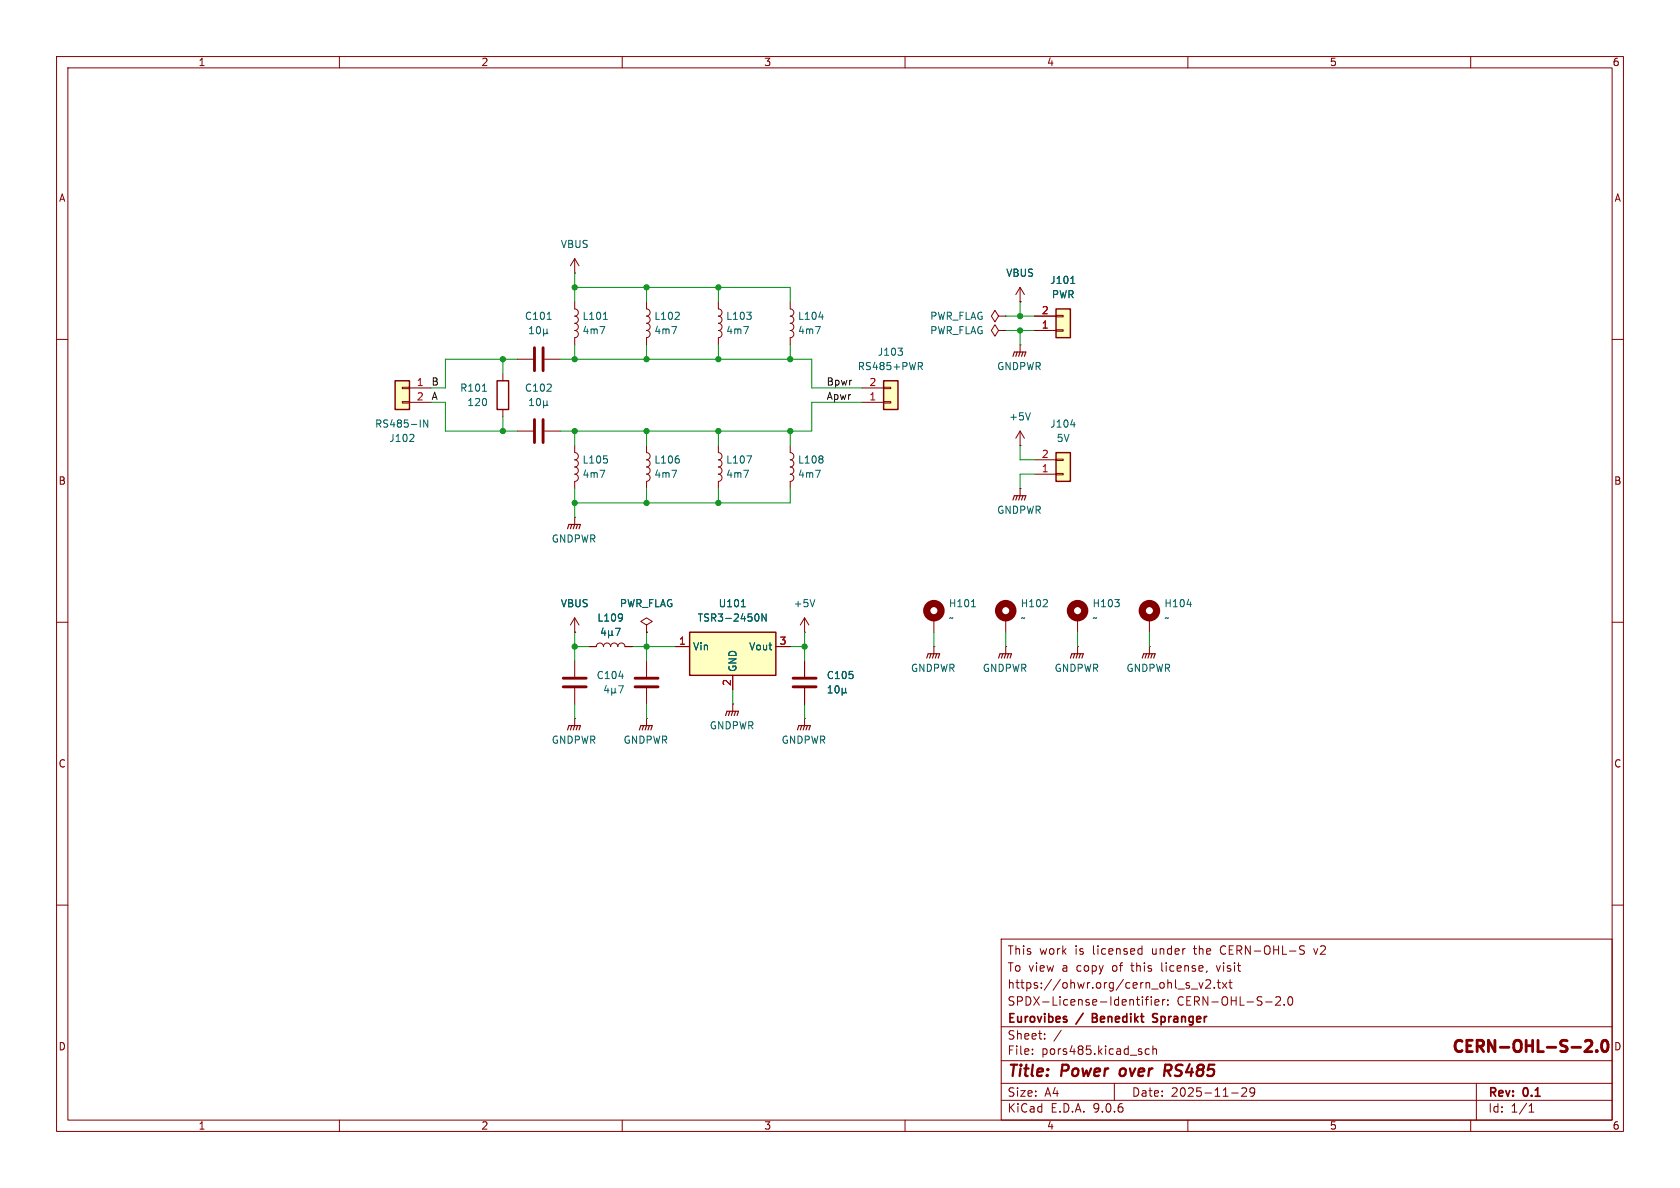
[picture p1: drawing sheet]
<svg xmlns="http://www.w3.org/2000/svg" width="297mm" height="210mm" viewBox="0 0 297 210" stroke-linecap="round" stroke-linejoin="round" font-family="sans-serif">
<g fill="none" stroke="#840000" stroke-width=".18">
<path d="M10 10h277v190h-277zM12 12h273v186h-273zM60 10v2M110 10v2M160 10v2M210 10v2M260 10v2M10 60h2M285 60h2M10 110h2M285 110h2M10 160h2"/>
<path d="M177 166h108v32h-108zM200.9 176.7h.6M201.3 177.7h.2M201.5 167.7l.4 .1M201.9 167.2v1.5M201.9 168.6l-.4 .1M202 176.2v.1M202 176.7v1M202.5 176.7h.5M203 176.2l-.3 .2v1.3M203.5 176.2v.1M203.5 176.7v1"/>
<path d="M204.2 177.2l.7-.1-.1-.3-.4-.1-.2 .2v.7h.6M205.5 176.7v1M206 176.7l-.3 .1-.2 .2M206.5 177.6v.1M206.5 176.8v.1M209.9 174.2l.3 .1 .1 .2-.2 .2h-.3M209.9 173.7l.3 .1M210.6 174.8h1.1M212 173.7l.3 1 .4-1M213.2 173.3l.5-.1 .3 .1v.3l-.9 1.1h.9M214.7 174.6v.1M215 170.7l.4 1"/>
<path d="M215.2 173.7h.5M215.4 173.2v1.3l.3 .2M216.1 173.7l.8 1M216.9 173.7l-.8 1M217.2 173.7h.6M217.5 173.2v1.3l.3 .2M225.5 176.3l.6-.1 .2 .1 .1 .3-.9 1.1h.9M227 177.6v.1M227.8 176.3l.2-.1a.81 .81 0 0 1 .6 .6 .81 .81 0 0 1-.3 .8l-.1 .1a.81 .81 0 0 1-.4-1.4zM229.9 167.8l.6 .3 .1 .3-.3 .3-.6-.1M229.9 167.3h.7M232.2 167.7l.4 1"/>
<path d="M285 160h2M60 198v2M110 198v2M160 198v2M177 194.5h108M177 191.5h108M177 187.5h108M177 181.5h108M182.5 186.3v.1M182.5 185.5v.1M184.7 183.6v.1M184.7 182.8v.1"/>
<path d="M187.6 182.1l-1.3 2M197 191.5v3M203.2 185.5l-.5-.1-.2 .3v.4l.1 .2h.6M203.8 185.5l.2-.1 .4 .1 .1 .9M203.8 184.9v1.5M210 198v2M217.7 193.2h1.2M219.5 192.4l.6-.1 .2 .1 .1 .3-.9 1.1h.9M221.8 192.9l-.3 .3h-.3l-.2-.3 .1-.5 .4-.1 .2 .1a.99 .99 0 0 1-.3 1.4h-.3M260 198v2M261 191.5v6.5M270.3 196.6h.9"/>
<path d="M270.3 195.5l.4-.4v1.5"/>
</g>
<path d="M198.1 189.1l-.2 .7 .4 .4M206.4 189.3l.5 .9M206.8 188.2h-.8l-.2 2M206.9 189.2l-1 .1" fill="none" stroke="#840000" stroke-width=".4"/>
<path d="M193.1 179.9h.5M193.6 179.2h-.5v1.5h.6M204.6 179.3l-.5-.1-.3 .3 .1 .3 .6 .2M203.8 180.6h.7" fill="none" stroke="#840000" stroke-width=".3"/>
<path d="M280.6 183.9h.4a.54 .54 0 0 1 .3 .9l-1.1 1.1h1.2M282.3 185.7l.1 .1-.1 .1M282.3 185.7l-.1 .1 .1 .1M282.3 185.7v.2M283.4 184a.47 .47 0 0 1 .8 .3 1.03 1.03 0 0 1-.6 1.6 1.33 1.33 0 0 1-.2-1.9z" fill="none" stroke="#840000" stroke-width=".5"/>
<path d="M186.7 54.6h2.5v5.1h-2.5z" fill="#ffffc2"/>
<path d="M186.7 54.6h2.5v5.1h-2.5z" fill="none" stroke="#840000" stroke-width=".25"/>
<g fill="none" stroke="#840000" stroke-width=".18">
<path d="M139.7 53.3v1.3a.64 .64 0 0 1 .6 .6 .64 .64 0 0 1-.6 .7M139.7 55.9a.64 .64 0 0 1 .6 .6 .64 .64 0 0 1-.6 .7 .64 .64 0 0 1 .6 .6 .64 .64 0 0 1-.6 .6 .64 .64 0 0 1 .6 .7 .64 .64 0 0 1-.6 .6v1.3M176.5 58.4l-.6-1-.6 1 .6 1 .6-1h1.3M177.8 58.4h.1M182.9 58.4h3.8M182.9 55.9h3.8M186.7 58.3h1.3v.2h-1.3zM186.7 55.8h1.3v.2h-1.3zM114.3 78.7v1.3a.63 .63 0 0 1 .6 .6 .63 .63 0 0 1-.6 .7 .64 .64 0 0 1 .6 .6 .64 .64 0 0 1-.6 .6 .64 .64 0 0 1 .6 .7 .64 .64 0 0 1-.6 .6M139.7 78.7v1.3a.64 .64 0 0 1 .6 .6 .64 .64 0 0 1-.6 .7 .64 .64 0 0 1 .6 .6 .64 .64 0 0 1-.6 .7 .64 .64 0 0 1 .6 .6 .64 .64 0 0 1-.6 .6 .64 .64 0 0 1 .6 .7 .64 .64 0 0 1-.6 .6v1.3M101.6 91.4h.1M101.6 91.4v1.3"/>
<path d="M114.3 83.8a.63 .63 0 0 1 .6 .7 .63 .63 0 0 1-.6 .6v1.3M101.6 111.8h.1M101.6 109.2v2.6M101.6 109.2l-.8 1.3M101.6 109.2l.8 1.3M142.2 111.8h.1M142.2 109.2v2.6M142.2 116.8v2.8M142.2 109.2l-.7 1.3M142.2 109.2l.8 1.3M177.8 114.3h.1M177.8 109.2v2.6"/>
<path d="M177.8 114.3v1.3M190.5 114.3h.1M190.5 109.2v2.6M190.5 114.3v1.3M203.2 114.3h.1M203.2 109.2v2.6M203.2 114.3v1.3M142.2 127h.1M142.2 121.7v2.8M142.2 127v1.3"/>
</g>
<g fill="none" stroke="#006464" stroke-width=".18">
<path d="M144.2 57.7h.8l-.5 1.3M144.8 56h.8M189.3 50.1h.7M118.8 83.1h.8l-.5 1.3M120 81.2v.5M144.2 83.1h.8l-.5 1.3M145.4 80.7v.3M145.4 81.3v.4M144.1 106l-.5 1.3M184.4 107.3h.8M185.1 106.1v.4M197.1 106h.8l-.5 .5"/>
<path d="M197.8 106.6v.5M209.8 106.8h.8M146.4 122.5h.7M146.4 121.6l.4-.4v1.3M147.7 121.4l.2-.2a.68 .68 0 0 1 .5 .7 .68 .68 0 0 1-.5 .6l-.2-.1-.1-.4zM148.9 122.3l.2 .2h.2l.2-.2M148.9 121.7v1.2M149.5 122.3l.2 .2M149.5 121.7v.6"/>
</g>
<g fill="none" stroke="#840000" stroke-width=".2">
<path d="M100.3 93.5l.3-.8h2l-.2 .8M101.1 92.7l-.3 .8M101.6 92.7l-.3 .8M102.1 92.7l-.2 .8M176.5 116.3l.3-.7h2l-.2 .7M177.3 115.6l-.3 .7M177.8 115.6l-.3 .7M178.3 115.6l-.2 .7M189.2 116.3l.3-.7h2l-.2 .7M190 115.6l-.3 .7M190.5 115.6l-.3 .7M191 115.6l-.2 .7"/>
<path d="M201.9 116.3l.3-.7h2l-.2 .7M202.7 115.6l-.3 .7M203.2 115.6l-.3 .7M203.7 115.6l-.2 .7M141 129l.2-.7h2.1l-.3 .7M141.7 128.3l-.2 .7M142.2 128.3l-.2 .7M142.7 128.3l-.2 .7"/>
</g>
<path d="M140.2 119.9h4.1M140.2 121.4h4.1" fill="none" stroke="#840000" stroke-width=".51"/>
<g fill="none" stroke="#840000" stroke-width="1.3">
<circle cx="177.8" cy="107.9" r="1.27"/>
<circle cx="190.5" cy="107.9" r="1.27"/>
<circle cx="203.2" cy="107.9" r="1.27"/>
</g>
<path d="M156.2 67.3h2.5v5.1h-2.5z" fill="#ffffc2"/>
<path d="M156.2 67.3h2.5v5.1h-2.5z" fill="none" stroke="#840000" stroke-width=".25"/>
<g fill="none" stroke="#840000" stroke-width=".18">
<path d="M101.6 48.3h.1M101.6 45.7v2.6M101.6 45.7l-.8 1.3M101.6 45.7l.8 1.3M176.5 55.9l-.6-1-.6 1 .6 1 .6-1h1.3M177.8 55.9h.1M180.3 53.3h.1M180.3 50.8v2.5M180.3 50.8l-.7 1.3M180.3 50.8l.8 1.3M152.4 71.1h3.8M152.4 68.6h3.8"/>
<path d="M156.2 71h1.3v.2h-1.3zM156.2 68.5h1.3v.2h-1.3zM180.3 61h.1M180.3 78.7h.1M180.3 61v1.2M180.3 76.2v2.5M180.3 76.2l-.7 1.3M180.3 76.2l.8 1.3M101.6 116.8v2.8M114.3 116.8v2.8M101.6 127h.1M101.6 121.7v2.8"/>
<path d="M101.6 127v1.3M114.3 127h.1M114.3 121.7v2.8M114.3 127v1.3"/>
</g>
<g fill="none" stroke="#006464" stroke-width=".18">
<path d="M158.7 61.5h.8l-.4 .5M159.4 62.1l.1 .2-.1 .4M162.3 64.1h.5l.3 .2-.1 .4h-.7M162.7 64.7l.4 .6M182.2 73l-.5 1.2M109.4 119.5h.8M107.2 121.2l-.3 .9h.8M107.5 121.7v.8M108.1 121.7v1.2M108.1 122.3l.2 .2h.3l.1-.2M108.7 122.3l.2 .2M108.7 121.7v.6"/>
<path d="M109.4 121.2h.8l-.5 1.3"/>
</g>
<path d="M99.6 119.9h4M112.3 119.9h4M99.6 121.4h4M112.3 121.4h4" fill="none" stroke="#840000" stroke-width=".51"/>
<path d="M179.1 63l.2-.8h2.1l-.3 .8M179.8 62.2l-.2 .8M180.3 62.2l-.2 .8M180.8 62.2l-.2 .8M100.3 129l.3-.7h2l-.2 .7M101.1 128.3l-.3 .7M101.6 128.3l-.3 .7M102.1 128.3l-.2 .7M113 129l.3-.7h2l-.2 .7M113.8 128.3l-.3 .7M114.3 128.3l-.3 .7M114.8 128.3l-.2 .7" fill="none" stroke="#840000" stroke-width=".2"/>
<path d="M121.9 111.8h15.3v7.6h-15.3z" fill="#ffffc2"/>
<path d="M87.9 67.3h2v5.1h-2zM121.9 111.8h15.3v7.6h-15.3z" fill="none" stroke="#840000" stroke-width=".25"/>
<path d="M114.3 53.3v1.3a.63 .63 0 0 1 .6 .6 .63 .63 0 0 1-.6 .7 .64 .64 0 0 1 .6 .6 .64 .64 0 0 1-.6 .6 .64 .64 0 0 1 .6 .7 .64 .64 0 0 1-.6 .6 .64 .64 0 0 1 .6 .6 .64 .64 0 0 1-.6 .7M114.3 59.7v1.3M88.9 66v1.3M88.9 72.4v1.3M104.1 114.3h1.3a.64 .64 0 0 1 .6-.6 .64 .64 0 0 1 .7 .6 .64 .64 0 0 1 .6-.6 .64 .64 0 0 1 .6 .6 .64 .64 0 0 1 .7-.6 .64 .64 0 0 1 .6 .6 .64 .64 0 0 1 .7-.6 .64 .64 0 0 1 .6 .6h1.3M114.3 110.5l1-.6-1-.7-1 .7 1 .6v1.3M114.3 111.8h.1M119.4 114.3h2.5M129.5 119.4v2.5M137.2 114.3h2.5M129.5 124.5h.1M129.5 124.5v1.2" fill="none" stroke="#840000" stroke-width=".18"/>
<g fill="none" stroke="#006464" stroke-width=".18">
<path d="M118.8 57.7h.8l-.5 1.3M119.3 56.5h.8M120 55.3v.4M85.3 69.2h.7M106.6 111l-.3 .9h.8M106.9 111.5v.8M107.6 111.5v1.3M107.6 112.2l.2 .1h.2l.2-.1M108.2 112.2l.2 .1M108.2 111.5v.7M108.8 111.1h.8l-.5 1.2M110 108.7v.8"/>
<path d="M110 109.1v.1M131.1 107.3h.7M134 108.6l.2 .4-.2 .7M135.4 108.5v1.3l-.7-1.3v1.3"/>
</g>
<path d="M128.3 126.5l.2-.8h2.1l-.3 .8M129 125.7l-.2 .8M129.5 125.7l-.2 .8M130 125.7l-.2 .8" fill="none" stroke="#840000" stroke-width=".2"/>
<path d="M186.7 80h2.5v5.1h-2.5z" fill="#ffffc2"/>
<path d="M186.7 80h2.5v5.1h-2.5z" fill="none" stroke="#840000" stroke-width=".25"/>
<path d="M182.9 83.8h3.8M182.9 81.3h3.8M186.7 83.7h1.3v.2h-1.3zM186.7 81.2h1.3v.2h-1.3z" fill="none" stroke="#840000" stroke-width=".18"/>
<path d="M189.3 75.1h.8" fill="none" stroke="#006464" stroke-width=".18"/>
<path d="M69.8 67.3h2.6v5.1h-2.6z" fill="#ffffc2"/>
<path d="M69.8 67.3h2.6v5.1h-2.6z" fill="none" stroke="#840000" stroke-width=".25"/>
<g fill="none" stroke="#840000" stroke-width=".18">
<path d="M101.6 53.3v1.3a.64 .64 0 0 1 .6 .6 .64 .64 0 0 1-.6 .7M101.6 55.9a.64 .64 0 0 1 .6 .6 .64 .64 0 0 1-.6 .7 .64 .64 0 0 1 .6 .6 .64 .64 0 0 1-.6 .6 .64 .64 0 0 1 .6 .7 .64 .64 0 0 1-.6 .6v1.3M127 53.3v1.3a.64 .64 0 0 1 .6 .6 .64 .64 0 0 1-.6 .7M127 55.9a.64 .64 0 0 1 .6 .6 .64 .64 0 0 1-.6 .7 .64 .64 0 0 1 .6 .6 .64 .64 0 0 1-.6 .6 .64 .64 0 0 1 .6 .7 .64 .64 0 0 1-.6 .6v1.3M180.3 53.3h.1M182.9 58.4h3.8M182.9 55.9h3.8M71.1 68.5h1.3v.2h-1.3zM71.1 71h1.3v.2h-1.3zM72.4 68.6h3.8M72.4 71.1h3.8M91.4 76.2h2.8"/>
<path d="M91.4 63.5h2.8M96.3 76.2h2.8M96.3 63.5h2.8M101.6 78.7v1.3a.64 .64 0 0 1 .6 .6 .64 .64 0 0 1-.6 .7 .64 .64 0 0 1 .6 .6 .64 .64 0 0 1-.6 .7 .64 .64 0 0 1 .6 .6 .64 .64 0 0 1-.6 .6 .64 .64 0 0 1 .6 .7 .64 .64 0 0 1-.6 .6v1.3M127 78.7v1.3a.64 .64 0 0 1 .6 .6 .64 .64 0 0 1-.6 .7 .64 .64 0 0 1 .6 .6 .64 .64 0 0 1-.6 .7 .64 .64 0 0 1 .6 .6 .64 .64 0 0 1-.6 .6 .64 .64 0 0 1 .6 .7 .64 .64 0 0 1-.6 .6v1.3M180.3 86.4h.1M180.3 86.4v1.2M101.6 111.8h.1M104.1 114.3h1.3M110.5 114.3h1.3M114.3 111.8h.1M119.4 114.3h2.5"/>
<path d="M129.5 119.4v2.5M137.2 114.3h2.5M142.2 116.8v2.8M165.1 114.3h.1M165.1 109.2v2.6M165.1 114.3v1.3M142.2 121.7v2.8"/>
</g>
<g fill="none" stroke="#006464" stroke-width=".18">
<path d="M93.6 58.1l.4-.4v1.3M93.6 59h.7M94.9 57.9l.2-.2a.68 .68 0 0 1 .5 .7 .68 .68 0 0 1-.5 .6l-.2-.1-.1-.4zM96.1 58.2v1.2M96.1 58.8l.2 .2h.2l.2-.2M96.7 58.2v.6M96.7 58.8l.2 .2M96.7 56.5h.8M106.1 57.7h.8l-.5 1.3M106.7 56.5h.7M131.5 57.7h.8l-.5 1.3M132 55.2h.8l-.4 .5"/>
<path d="M132.7 55.8v.5M189.3 50.1h.7M73.1 76.8l.1 .2-.1 .3-.7 .7h.8M75.6 74.2v1.3l-.7-1.3v1.3M93.6 71.7h.7M93.6 70.8l.4-.4v1.3M94.9 70.6l.2-.2a.68 .68 0 0 1 .5 .7 .68 .68 0 0 1-.5 .6l-.2-.1-.1-.4zM96.1 71.5l.2 .2h.2l.2-.2M96.1 70.9v1.2M96.7 71.5l.2 .2M96.7 70.9v.6M106.1 83.1h.8l-.5 1.3"/>
<path d="M107.3 81.2v.5M131.5 83.1h.8l-.5 1.3M132 80.6h.9l-.6 1.3M106.6 111l-.3 .9h.8M106.9 111.5v.8M107.6 111.5v1.3M107.6 112.2l.2 .1h.2l.2-.1M108.2 112.2l.2 .1M108.2 111.5v.7M108.8 111.1h.8l-.5 1.2M110 108.7v.8M110 109.1v.1"/>
<path d="M131.1 107.3h.7M134 108.6l.2 .4-.2 .7M135.4 108.5v1.3l-.7-1.3v1.3M171.7 107.3h.8M146.4 122.5h.7M146.4 121.6l.4-.4v1.3M147.7 121.4l.2-.2a.68 .68 0 0 1 .5 .7 .68 .68 0 0 1-.5 .6l-.2-.1-.1-.4zM148.9 122.3l.2 .2h.2l.2-.2M148.9 121.7v1.2M149.5 122.3l.2 .2M149.5 121.7v.6"/>
</g>
<path d="M179.1 88.4l.2-.8h2.1l-.3 .8M179.8 87.6l-.2 .8M180.3 87.6l-.2 .8M180.8 87.6l-.2 .8M163.8 116.3l.3-.7h2l-.2 .7M164.6 115.6l-.3 .7M165.1 115.6l-.3 .7M165.6 115.6l-.2 .7" fill="none" stroke="#840000" stroke-width=".2"/>
<circle cx="165.1" cy="107.9" r="1.27" fill="none" stroke="#840000" stroke-width="1.3"/>
<path d="M94.5 61.5v4M94.5 74.2v4M96 61.5v4M96 74.2v4" fill="none" stroke="#840000" stroke-width=".51"/>
<g fill="none" stroke="#009600" stroke-width=".18">
<path d="M101.6 50.8h38.1v2.5M101.6 48.3v5M114.3 50.8v2.5M127 50.8v2.5M177.8 58.4h5.1M177.8 55.9h5.1M180.3 53.3v2.6M180.3 58.4v2.6M76.2 71.1h2.5v5.1h12.7M88.9 63.5v2.5M88.9 73.7v2.5M91.4 63.5h-12.7v5.1h-2.5"/>
<path d="M99.1 63.5h44.4v5.1h8.9M101.6 61v2.5M101.6 76.2v2.5M114.3 61v2.5M114.3 76.2v2.5M127 61v2.5M127 76.2v2.5M139.7 61v2.5M139.7 76.2v2.5M152.4 71.1h-8.9v5.1h-44.4M180.3 78.7v2.6h2.6M101.6 86.4v5"/>
<path d="M114.3 86.4v2.5M127 86.4v2.5M139.7 86.4v2.5h-38.1M182.9 83.8h-2.6v2.6M101.6 114.3h2.5M101.6 111.8v5M111.8 114.3h7.6M114.3 111.8v5M139.7 114.3h2.5M142.2 111.8v5M165.1 111.8v2.5M177.8 111.8v2.5"/>
<path d="M190.5 111.8v2.5M203.2 111.8v2.5M101.6 124.5v2.5M114.3 124.5v2.5M129.5 121.9v2.6M142.2 124.5v2.5"/>
</g>
<g fill="#009600" stroke="#009600" stroke-width=".18">
<circle cx="114.3" cy="63.5" r=".46"/>
<circle cx="127" cy="63.5" r=".46"/>
<circle cx="127" cy="76.2" r=".46"/>
<circle cx="114.3" cy="50.8" r=".46"/>
<circle cx="101.6" cy="50.8" r=".46"/>
<circle cx="139.7" cy="76.2" r=".46"/>
<circle cx="114.3" cy="76.2" r=".46"/>
<circle cx="127" cy="50.8" r=".46"/>
<circle cx="139.7" cy="63.5" r=".46"/>
<circle cx="142.2" cy="114.3" r=".46"/>
<circle cx="127" cy="88.9" r=".46"/>
<circle cx="180.3" cy="58.4" r=".46"/>
<circle cx="180.3" cy="55.9" r=".46"/>
<circle cx="101.6" cy="114.3" r=".46"/>
<circle cx="114.3" cy="114.3" r=".46"/>
<circle cx="101.6" cy="63.5" r=".46"/>
<circle cx="101.6" cy="76.2" r=".46"/>
<circle cx="114.3" cy="88.9" r=".46"/>
<circle cx="101.6" cy="88.9" r=".46"/>
<circle cx="88.9" cy="63.5" r=".46"/>
<circle cx="88.9" cy="76.2" r=".46"/>
</g>
<g font-size="2.8" fill="#840000">
<text x="178" y="190.9">Title:</text>
<text x="187.7" y="190.9">Power</text>
<text x="198.8" y="190.9">over</text>
<text x="207.4" y="190.9">RS485</text>
<text x="257.6" y="186.8">CERN-OHL-S-2.0</text>
</g>
<g font-size="2.1" fill="#840000">
<text x="178" y="172">To view</text>
<text x="178" y="169">This</text>
<text x="183.7" y="169">work</text>
<text x="187.8" y="172">a</text>
<text x="190.1" y="169">is</text>
<text x="190.5" y="172">copy</text>
<text x="193.3" y="169">licensed</text>
<text x="196.9" y="172">of</text>
<text x="200.4" y="172">this</text>
<text x="203.9" y="169">under</text>
<text x="205.9" y="172">license,</text>
<text x="211.5" y="169">the</text>
<text x="215.8" y="172">visit</text>
<text x="216.3" y="169">CERN-OHL-S</text>
<text x="233" y="169">v2</text>
<text x="178" y="178">SPDX-License-Identifier:</text>
<text x="178" y="175">https://ohwr.org/cern_ohl_s_v2.txt</text>
<text x="208" y="178">CERN-OHL-S-2.0</text>
<text x="178" y="184">Sheet:</text>
<text x="178" y="181.2">Eurovibes</text>
<text x="190.5" y="181.2">/</text>
<text x="193.8" y="181.2">Benedikt</text>
<text x="205.1" y="181.2">Spranger</text>
<text x="178" y="186.7">File:</text>
<text x="184.1" y="186.7">pors485.kicad_sch</text>
<text x="178" y="196.9">KiCad</text>
<text x="178" y="194.1">Size:</text>
<text x="184.7" y="194.1">A4</text>
<text x="185.7" y="196.9">E.D.A.</text>
<text x="193.3" y="196.9">9.0.6</text>
<text x="200" y="194.1">Date:</text>
<text x="207" y="194.1">2025-11-29</text>
<text x="263" y="194.3">Rev:</text>
<text x="263" y="196.9">Id:</text>
<text x="267.1" y="196.9">1/1</text>
<text x="269.4" y="194.3">0.1</text>
</g>
<g font-size="1.8" fill="#840000">
<text x="35" y="11.9">1</text>
<text x="85" y="11.9">2</text>
<text x="135" y="11.9">3</text>
<text x="185" y="11.9">4</text>
<text x="235" y="11.9">5</text>
<text x="285" y="11.9">6</text>
<text x="10.3" y="35.9">A</text>
<text x="285.3" y="35.9">A</text>
<text x="10.3" y="85.9">B</text>
<text x="285.3" y="85.9">B</text>
<text x="10.3" y="135.9">C</text>
<text x="285.3" y="135.9">C</text>
<text x="10.3" y="185.9">D</text>
<text x="285.3" y="185.9">D</text>
<text x="35" y="199.9">1</text>
<text x="85" y="199.9">2</text>
<text x="135" y="199.9">3</text>
<text x="185" y="199.9">4</text>
<text x="235" y="199.9">5</text>
<text x="285" y="199.9">6</text>
</g>
<g font-size="1.8" fill="#006464">
<text x="99" y="44">VBUS</text>
<text x="177.8" y="49.1">VBUS</text>
<text x="185.6" y="50.4">J101</text>
<text x="185.9" y="52.9">PWR</text>
<text x="92.7" y="56.7">C101</text>
<text x="102.9" y="59.3">4m7</text>
<text x="102.9" y="56.7">L101</text>
<text x="115.6" y="59.3">4m7</text>
<text x="115.6" y="56.7">L102</text>
<text x="128.3" y="59.3">4m7</text>
<text x="128.3" y="56.7">L103</text>
<text x="141" y="59.3">4m7</text>
<text x="141" y="56.7">L104</text>
<text x="164.3" y="59.3">PWR_FLAG</text>
<text x="164.3" y="56.7">PWR_FLAG</text>
<text x="151.5" y="65.6">RS485+PWR</text>
<text x="155.1" y="63.1">J103</text>
<text x="176.2" y="65.6">GNDPWR</text>
<text x="81.2" y="69.4">R101</text>
<text x="82.5" y="72">120</text>
<text x="92.7" y="69.4">C102</text>
<text x="66.2" y="75.8">RS485-IN</text>
<text x="178.3" y="74.5">+5V</text>
<text x="185.6" y="75.8">J104</text>
<text x="68.7" y="78.3">J102</text>
<text x="102.9" y="82.1">L105</text>
<text x="115.6" y="82.1">L106</text>
<text x="128.3" y="82.1">L107</text>
<text x="141" y="82.1">L108</text>
<text x="186.7" y="78.3">5V</text>
<text x="102.9" y="84.7">4m7</text>
<text x="115.6" y="84.7">4m7</text>
<text x="128.3" y="84.7">4m7</text>
<text x="141" y="84.7">4m7</text>
<text x="176.2" y="91">GNDPWR</text>
<text x="97.4" y="96.1">GNDPWR</text>
<text x="99" y="107.5">VBUS</text>
<text x="109.5" y="107.5">PWR_FLAG</text>
<text x="127" y="107.5">U101</text>
<text x="140.2" y="107.5">+5V</text>
<text x="167.6" y="107.5">H101</text>
<text x="180.3" y="107.5">H102</text>
<text x="193" y="107.5">H103</text>
<text x="205.7" y="107.5">H104</text>
<text x="105.5" y="110.1">L109</text>
<text x="123.2" y="110.1">TSR3-2450N</text>
<text x="167.6" y="110.1">~</text>
<text x="180.3" y="110.1">~</text>
<text x="193" y="110.1">~</text>
<text x="205.7" y="110.1">~</text>
<text x="122.4" y="115.2">Vin</text>
<text x="130.4" y="118.9" transform="rotate(-90 130.4 118.9)">GND</text>
<text x="132.3" y="115.2">Vout</text>
<text x="160.9" y="119">GNDPWR</text>
<text x="173.6" y="119">GNDPWR</text>
<text x="186.3" y="119">GNDPWR</text>
<text x="199" y="119">GNDPWR</text>
<text x="105.4" y="120.2">C104</text>
<text x="146.1" y="120.2">C105</text>
<text x="97.4" y="131.7">GNDPWR</text>
<text x="110.1" y="131.7">GNDPWR</text>
<text x="125.4" y="129.1">GNDPWR</text>
<text x="138.1" y="131.7">GNDPWR</text>
</g>
<g font-size="1.8" fill="#a90000">
<text x="184.1" y="58.2">1</text>
<text x="184.1" y="55.6">2</text>
<text x="73.6" y="68.3">1</text>
<text x="73.6" y="70.9">2</text>
<text x="153.6" y="70.9">1</text>
<text x="153.6" y="68.3">2</text>
<text x="184.1" y="83.6">1</text>
<text x="184.1" y="81">2</text>
<text x="119.9" y="114">1</text>
<text x="137.7" y="114">3</text>
<text x="129.3" y="121.4" transform="rotate(-90 129.3 121.4)">2</text>
</g>
<g font-size="1.8" fill="#0f0f0f">
<text x="76.2" y="68.2">B</text>
<text x="76.2" y="70.8">A</text>
<text x="146" y="70.8">Apwr</text>
<text x="146" y="68.2">Bpwr</text>
</g>
</svg>
